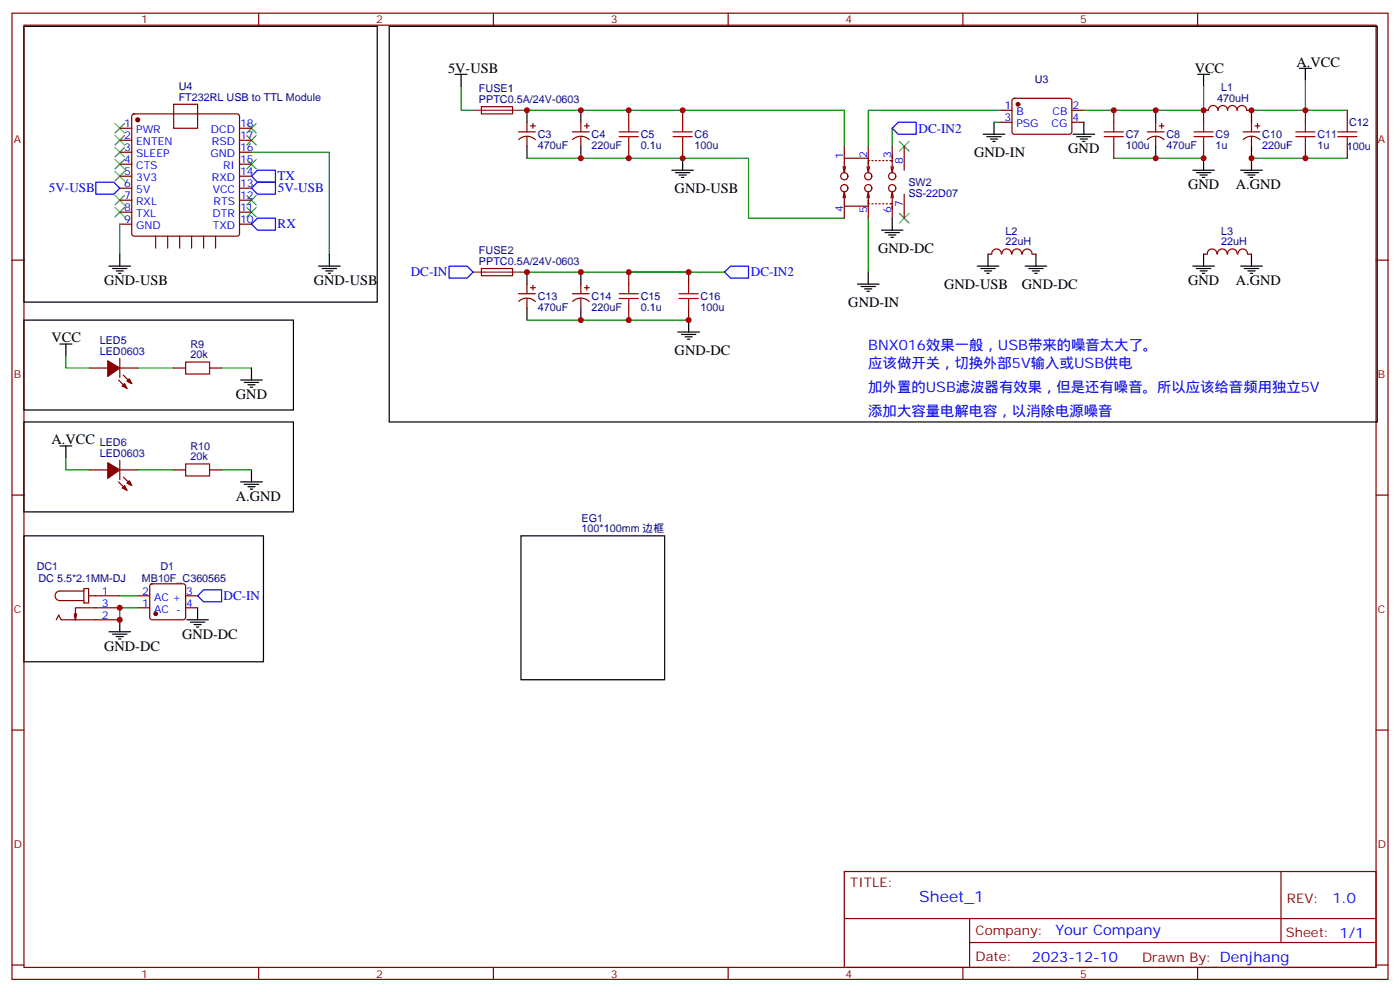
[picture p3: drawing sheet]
<svg xmlns="http://www.w3.org/2000/svg" width="412mm" height="292mm" viewBox="0 0 412 292" stroke-linecap="round" stroke-linejoin="round" font-family="sans-serif">
<g fill="none" stroke="#870000" stroke-width=".35">
<path d="M3.5 3.9h405.4v284.3h-405.4zM7.1 7.4h398.2v277.3h-398.2zM76.2 3.9v3.5M145.3 3.9v3.5M214.5 3.9v3.5M283.6 3.9v3.5M352.8 3.9v3.5M35.3 37.7h3.5M39 33.7l.5-.2h30.3l.5 .2 .3 .5v34.6l-.3 .5-.5 .2h-30.3l-.5-.2-.2-.5v-34.6zM51.2 30.7h7v7h-7zM70.6 37.7h3.5M141.8 31.4h9.2v2.1h-9.1z"/>
<path d="M152.8 38.8h4.9M155.2 36v2.8M156.3 37h1.4M157 36.3v1.4M168.6 38.8h5M171.1 36v2.8M172.2 37h1.4M172.9 36.3v1.4M185.2 32.5v3.5M201.1 32.5v3.5M294.6 32.5h3.5M294.6 36h3.5"/>
<path d="M298.3 29.1l.5-.2 16.5 .1 .4 .6v9.5l-.7 .4-16.5-.1-.4-.6v-9.2zM315.7 32.5h3.6M315.7 36h3.6M328.1 32.5v3.5M338 38.8h4.9M340.4 36v2.8M341.5 37h1.4M342.2 36.3v1.4M366.2 38.8h4.9M368.7 32.5h-1.5a1.41 1.41 0 0 0-1.4-1.5 1.41 1.41 0 0 0-1.4 1.5 1.41 1.41 0 0 0-1.4-1.5 1.41 1.41 0 0 0-1.4 1.5 1.41 1.41 0 0 0-1.4-1.5 1.41 1.41 0 0 0-1.4 1.5 1.41 1.41 0 0 0-1.4-1.5 1.41 1.41 0 0 0-1.4 1.4l-1.5 .1v3.5M368.7 36v2.8M369.7 37h1.4"/>
<path d="M370.4 36.3v1.4M384.5 32.5v3.5M396.9 32.5v3.5M35.3 41.3h3.5M35.3 44.8h3.5M35.3 48.3h3.5M35.3 51.9h3.5M35.3 55.4h3.5M35.3 58.9h3.5M70.6 41.3h3.5M70.6 44.8h3.5M70.6 48.3h3.5"/>
<path d="M70.6 51.9h3.5M70.6 55.4h3.5M70.6 58.9h3.5M152.8 41.1a3.5 3.5 0 0 1 4.9 0M155.2 40.2v2.8M168.7 41.1a3.5 3.5 0 0 1 4.9 0M171.1 40.2v2.8M185.2 43v3.6M201.1 43v3.6M248.4 49l.3 1.8M248.7 56.4v4.3h7.1M248.7 43v3.6"/>
<path d="M248.7 56.4l.4 1.8M248.7 56.4l-.3 1.8M249.1 49l-.4 1.8M255.4 49l.4 1.8 .3-1.8M255.4 58.2l.4-1.8 .3 1.8M255.8 46.6h-7.1v4.2M255.8 57.2v2.8h.3M255.8 43v5.3M255.8 58.9v5.3M256.1 47.3h-.3v2.8M256.8 47.3h.4M256.8 60h.4"/>
<path d="M257.9 47.3h.3M257.9 60h.3M258.9 47.3h.4M258.9 60h.4M260 47.3h.3M260 60h.3M261.1 47.3h.3M261.1 60h.3M262.1 47.3h.7v2.8M262.5 49l.3 1.8 .4-1.8M262.5 58.2l.3-1.8 .4 1.8M262.8 57.2v2.8h-.7"/>
<path d="M262.8 43v4.4M262.8 59.8v4.4M266.3 43v7.1M266.3 57.2v7M328.1 43v3.6M338 41.1a3.5 3.5 0 0 1 4.9 0M340.4 40.2v2.8M354.5 43v3.6M366.2 41.1a3.5 3.5 0 0 1 4.9 0M368.7 40.2v2.8M384.5 43v3.6M396.9 43v3.6"/>
<path d="M3.5 76.6h3.6M35.3 62.4h3.5M35.3 66h3.5M45.9 69.5v3.5M49.4 69.5v3.5M52.9 69.5v3.5M56.4 69.5v3.5M60 69.5v3.5M63.5 69.5v3.5M70.6 62.4h3.5M70.6 66h3.5M141.8 79h9.2v2.1h-9.1z"/>
<path d="M248.7 60.7v3.5M291 74.8h1.1M292.1 74.8a1.41 1.41 0 0 1 1.4-1.5 1.41 1.41 0 0 1 1.5 1.5M295.1 74.8a1.41 1.41 0 0 1 1.4-1.5 1.41 1.41 0 0 1 1.4 1.5M298.1 74.8a1.41 1.41 0 0 1 1.4-1.5 1.41 1.41 0 0 1 1.4 1.5M301.2 74.8a1.41 1.41 0 0 1 1.4-1.5 1.41 1.41 0 0 1 1.4 1.5M304.1 74.8h1.1M354.5 74.8h1.1M355.6 74.8a1.41 1.41 0 0 1 1.4-1.5 1.41 1.41 0 0 1 1.5 1.5M358.6 74.8a1.41 1.41 0 0 1 1.4-1.5 1.41 1.41 0 0 1 1.4 1.5M361.6 74.8a1.41 1.41 0 0 1 1.4-1.5 1.41 1.41 0 0 1 1.4 1.5M364.7 74.8a1.41 1.41 0 0 1 1.4-1.5 1.41 1.41 0 0 1 1.4 1.5"/>
<path d="M367.6 74.8h1.1M405.3 76.6h3.6M152.8 86.4h4.9M152.8 88.7a3.5 3.5 0 0 1 4.9 0M155.2 83.6v2.8M155.2 87.8v2.9M156.3 84.7h1.4M157 84v1.4M168.6 86.4h5M168.7 88.7a3.5 3.5 0 0 1 4.9 0M171.1 83.6v2.8M171.1 87.8v2.9"/>
<path d="M172.2 84.7h1.4M172.9 84v1.4M185.2 80.1v3.5M185.2 90.7v3.5M202.8 80.1v3.5M202.8 90.7v3.5M26.5 108.3h5.2M34.9 111.8l2.5 2.5M35.3 105.5v5.6M35.3 108.3h5.3M36.3 110.4l2.5 2.5M51.2 108.3h3.5"/>
<path d="M61.7 108.3h3.6M26.5 138.3h5.2M35.3 135.5v5.6M35.3 138.3h5.3M51.2 138.3h3.5M61.7 138.3h3.6M3.5 145.7h3.6M34.9 141.8l2.5 2.5M36.3 140.4l2.5 2.5M405.3 145.7h3.6M24.7 173.2h1.4v4.2h-1.4zM24.7 173.9h-7.1a1.41 1.41 0 0 0-1.4 1.4 1.41 1.41 0 0 0 1.4 1.4h7.1"/>
<path d="M26.1 175.3h9.2M35.3 178.9h-13.1v3.5l-.3-1.8M40.6 178.9h3.5M40.6 175.3h3.5M44.3 172l.5-.2h9.2l.5 .2 .2 .5v9.2l-.3 .5-.4 .2h-9.2l-.5-.2-.2-.5v-9.2zM54.7 178.9h3.5M54.7 175.3h3.5M16.6 182.4l.7-1.4 .7 1.4h17.3M22.6 180.6l-.4 1.8M3.5 214.8h3.6M405.3 214.8h3.6M248.7 256.5h156.6v28.2h-156.6z"/>
<path d="M377.3 256.5v20.9M248.7 270.3h156.5M285.6 277.4h119.6M285.6 270.3v14.1M3.5 284h3.6M76.2 284.7v3.5M145.3 284.7v3.5M214.5 284.7v3.5M283.6 284.7v3.5M352.8 284.7v3.5M405.3 284h3.6"/>
<circle cx="248.7" cy="51.9" r="1.06"/>
<circle cx="248.7" cy="55.4" r="1.06"/>
<circle cx="255.8" cy="55.4" r="1.06"/>
<circle cx="255.8" cy="51.9" r="1.06"/>
<circle cx="262.8" cy="55.4" r="1.06"/>
<circle cx="262.8" cy="51.9" r="1.06"/>
</g>
<g fill="none" stroke="#000" stroke-width=".35">
<path d="M7.1 7.8h104v81.1h-104zM114.7 7.8h291v116.4h-291zM134.1 21.9h3.5M135.8 21.9v3.5M155.2 32.5v3.5M171.1 32.5v3.5M289.6 39.5h6.4M292.8 36v3.5M316.1 39.5h6.3M319.3 36v3.5M340.4 32.5v3.5M352.8 21.9h3.5"/>
<path d="M354.5 21.9v3.5M368.7 32.5v3.5M382.8 20.1h3.5M384.5 20.1v3.5M155.2 43v3.6M171.1 43v3.6M197.9 50.1h6.4M199 50.8h4.2M200 51.5h2.1M200.7 52.2h.7M201.1 46.6v3.5M290.7 40.2h4.2"/>
<path d="M291.7 40.9h2.2M292.5 41.6h.7M317.1 40.2h4.3M318.2 40.9h2.1M318.9 41.6h.7M340.4 43v3.6M351.4 50.1h6.3M352.4 50.8h4.3M353.5 51.5h2.1M354.2 52.2h.7M354.5 46.6v3.5M365.5 50.1h6.3"/>
<path d="M366.5 50.8h4.3M367.6 51.5h2.1M368.3 52.2h.7M368.7 43v7.1M32.1 78.3h6.4M33.2 79h4.2M34.2 79.7h2.1M35.3 74.8v3.5M93.8 78.3h6.4M94.9 79h4.2M96 79.7h2.1M97 74.8v3.5"/>
<path d="M259.6 67.7h6.4M260.7 68.4h4.2M261.8 69.1h2.1M262.5 69.8h.7M262.8 64.2v3.5M287.9 78.3h6.3M288.9 79h4.3M290 79.7h2.1M291 74.8v3.5M302 78.3h6.3M303 79h4.3M304.1 79.7h2.1"/>
<path d="M305.2 74.8v3.5M351.4 78.3h6.3M352.4 79h4.3M353.5 79.7h2.1M354.5 74.8v3.5M365.5 78.3h6.3M366.5 79h4.3M367.6 79.7h2.1M368.7 74.8v3.5M7.1 94.2h79.3v26.4h-79.3zM34.9 80.4h.7M96.7 80.4h.7"/>
<path d="M155.2 80.1v3.5M155.2 90.7v3.5M171.1 80.1v3.5M171.1 90.7v3.5M199.7 97.7h6.3M200.7 98.4h4.3M201.8 99.1h2.1M202.5 99.8h.7M202.8 94.2v3.5M252.6 83.6h6.3M253.6 84.3h4.3M254.7 85h2.1"/>
<path d="M255.4 85.7h.7M255.8 80.1v3.5M290.7 80.4h.7M304.8 80.4h.7M354.2 80.4h.7M368.3 80.4h.7M17.6 101.2h3.6M19.4 101.2v3.6M70.9 111.8h6.4M72 112.5h4.2M73 113.2h2.1M73.7 113.9h.7"/>
<path d="M74.1 108.3v3.5M7.1 124.2h79.3v26.4h-79.3zM17.6 131.2h3.6M19.4 131.2v3.6M74.1 138.3v3.5M7.1 157.7h70.5v37h-70.5zM70.9 141.8h6.4M72 142.5h4.2M73 143.2h2.1M73.7 143.9h.7M153.5 157.7h42.3v42.3h-42.3zM58.2 178.9v3.5"/>
<path d="M32.1 185.9h6.4M33.2 186.6h4.2M34.2 187.3h2.1M34.9 188h.7M35.3 182.4v3.5M55 182.4h6.4M56.1 183.1h4.2M57.1 183.8h2.2M57.9 184.5h.7"/>
</g>
<g fill="none" stroke="#008700" stroke-width=".35">
<path d="M135.8 25.4v7.1h3.5M153.5 32.5h95.2v10.5M262.8 37.7v5.3M292.8 36h1.8M294.6 32.5h-38.8v10.5M354.5 25.4v7.1h-35.2M384.5 23.6v8.9h-15.8M384.5 32.5h12.4M74.1 44.8h22.9v30M155.2 46.6h65.3v17.6h28.2M328.1 46.6h26.4M368.7 46.6h28.2"/>
<path d="M35.3 66v8.8M255.8 64.2v15.9M153.5 80.1h59.9M155.2 94.2h47.6M19.4 104.8v3.5h7.1M40.6 108.3h10.6M65.3 108.3h8.8M19.4 134.8v3.5h7.1M40.6 138.3h10.6M65.3 138.3h8.8M35.3 175.3h5.3M40.6 178.9h-5.3v3.5"/>
</g>
<path d="M264.6 36h5.3v3.5h-5.3l-1.8-1.8zM28.2 53.6h5.3l1.8 1.8-1.8 1.8h-5.3zM74.1 51.9l1.7-1.8h5.3v3.5h-5.3zM75.8 53.6h5.3v3.6h-5.3l-1.7-1.8zM74.1 66l1.7-1.8h5.3v3.5h-5.3zM132.3 78.3h5.3l1.7 1.8-1.7 1.7h-5.3zM213.4 80.1l1.8-1.8h5.3v3.5h-5.3zM58.2 175.3l1.8-1.7h5.3v3.5h-5.3z" fill="none" stroke="#00f" stroke-width=".35"/>
<g fill="#870000" stroke="#870000" stroke-width=".35">
<path d="M31.7 106.2l3.6 2.1-3.6 2.5z"/>
<path d="M36 113.6l.7-.7 .7 1.4z"/>
<path d="M38.1 111.5l.7 1.4-1.4-.7z"/>
<path d="M31.7 136.2l3.6 2.1-3.6 2.5z"/>
<path d="M36 143.6l.7-.7 .7 1.4z"/>
<path d="M37.4 142.2l.7-.7 .7 1.4z"/>
<circle cx="45.9" cy="180.6" r=".53"/>
<circle cx="40.6" cy="35.3" r=".53"/>
<circle cx="299.9" cy="30.7" r=".53"/>
</g>
<g fill="none" stroke="#3c3" stroke-width=".35">
<path d="M33.9 36.3l2.8 2.9M33.9 39.9l2.8 2.8M36.7 36.3l-2.8 2.9M36.7 39.9l-2.8 2.8M72.7 36.3l2.8 2.9M72.7 39.9l2.8 2.8M75.5 36.3l-2.8 2.9M75.5 39.9l-2.8 2.8M33.9 43.4l2.8 2.8M33.9 46.9l2.8 2.8M33.9 50.4l2.8 2.9M33.9 57.5l2.8 2.8"/>
<path d="M36.7 43.4l-2.8 2.8M36.7 46.9l-2.8 2.8M36.7 50.4l-2.8 2.9M36.7 57.5l-2.8 2.8M72.7 46.9l2.8 2.8M72.7 57.5l2.8 2.8M75.5 46.9l-2.8 2.8M75.5 57.5l-2.8 2.8M264.9 41.6l2.9 2.8M267.8 41.6l-2.9 2.8M33.9 61l2.8 2.9M36.7 61l-2.8 2.9"/>
<path d="M72.7 61l2.8 2.9M75.5 61l-2.8 2.9M264.9 62.8l2.9 2.8M267.8 62.8l-2.9 2.8"/>
</g>
<path d="M139.3 32.5h14.2M139.3 80.1h14.2" fill="none" stroke="#8c2424" stroke-width=".35"/>
<g fill="none" stroke="#a10000" stroke-width=".35">
<path d="M182.4 38.8h5.6M185.2 36v2.8M198.3 38.8h5.6M201.1 36v2.8M325.3 38.8h5.6M328.1 36v2.8M351.7 38.8h5.7M354.5 36v2.8M381.7 38.8h5.6M384.5 36v2.8M394.1 38.8h5.6M396.9 36v2.8"/>
<path d="M182.4 40.2h5.6M185.2 40.2v2.8M198.3 40.2h5.6M201.1 40.2v2.8M325.3 40.2h5.6M328.1 40.2v2.8M351.7 40.2h5.7M354.5 40.2v2.8M381.7 40.2h5.6M384.5 40.2v2.8M394.1 40.2h5.6M396.9 40.2v2.8"/>
<path d="M182.4 87.8h5.6M182.4 86.4h5.6M185.2 83.6v2.8M185.2 87.8v2.9M200 87.8h5.7M200 86.4h5.7M202.8 83.6v2.8M202.8 87.8v2.9M54.7 106.5h7v3.6h-7zM54.7 136.5h7v3.6h-7z"/>
</g>
<g fill="#c00">
<circle cx="171.1" cy="32.5" r=".88"/>
<circle cx="155.2" cy="32.5" r=".88"/>
<circle cx="201.1" cy="32.5" r=".88"/>
<circle cx="185.2" cy="32.5" r=".88"/>
<circle cx="384.5" cy="46.6" r=".88"/>
<circle cx="368.7" cy="46.6" r=".88"/>
<circle cx="384.5" cy="32.5" r=".88"/>
<circle cx="368.7" cy="32.5" r=".88"/>
<circle cx="340.4" cy="46.6" r=".88"/>
<circle cx="340.4" cy="32.5" r=".88"/>
<circle cx="328.1" cy="32.5" r=".88"/>
<circle cx="354.5" cy="46.6" r=".88"/>
<circle cx="171.1" cy="94.2" r=".88"/>
<circle cx="185.2" cy="94.2" r=".88"/>
<circle cx="171.1" cy="80.1" r=".88"/>
<circle cx="155.2" cy="80.1" r=".88"/>
<circle cx="171.1" cy="46.6" r=".88"/>
<circle cx="185.2" cy="46.6" r=".88"/>
<circle cx="202.8" cy="94.2" r=".88"/>
<circle cx="201.1" cy="46.6" r=".88"/>
<circle cx="202.8" cy="80.1" r=".88"/>
<circle cx="185.2" cy="80.1" r=".88"/>
<circle cx="354.5" cy="32.5" r=".88"/>
<circle cx="35.3" cy="182.4" r=".88"/>
<circle cx="35.3" cy="178.9" r=".88"/>
</g>
<text font-size="4.6" fill="#00f" x="270.8" y="265.5">Sheet_1</text>
<g font-size="4.2">
<text x="132" y="21.5">5V-USB</text>
<text x="351.9" y="21.5">VCC</text>
<text x="381.9" y="19.8">A.VCC</text>
<text x="286.9" y="46.3">GND-IN</text>
<text x="314.7" y="45.2">GND</text>
<text x="198.7" y="56.8">GND-USB</text>
<text x="350" y="55.7">GND</text>
<text x="364.1" y="55.7">A.GND</text>
<text x="258.7" y="74.5">GND-DC</text>
<text x="30.7" y="84">GND-USB</text>
<text x="92.4" y="84">GND-USB</text>
<text x="350" y="84">GND</text>
<text x="364.1" y="84">A.GND</text>
<text x="278.1" y="85">GND-USB</text>
<text x="301" y="85">GND-DC</text>
<text x="249.9" y="90.4">GND-IN</text>
<text x="15.2" y="100.5">VCC</text>
<text x="198.7" y="104.4">GND-DC</text>
<text x="69.5" y="117.5">GND</text>
<text x="15.2" y="130.5">A.VCC</text>
<text x="69.5" y="147.5">A.GND</text>
<text x="30.7" y="191.6">GND-DC</text>
<text x="53.6" y="188">GND-DC</text>
</g>
<g font-size="4.2" fill="#00f">
<text x="255.8" y="103">BNX016效果一般，USB带来的噪音太大了。</text>
<text x="255.8" y="108.3">应该做开关，切换外部5V输入或USB供电</text>
<text x="255.8" y="115.4">加外置的USB滤波器有效果，但是还有噪音。所以应该给音频用独立5V</text>
<text x="255.8" y="122.4">添加大容量电解电容，以消除电源噪音</text>
<text x="392.5" y="265.7">1.0</text>
<text x="310.9" y="275.3">Your Company</text>
<text x="304" y="283.1">2023-12-10</text>
</g>
<g font-size="3.9" fill="#00f">
<text x="270.6" y="39">DC-IN2</text>
<text x="81.8" y="53.1">TX</text>
<text x="14.4" y="56.6">5V-USB</text>
<text x="81.8" y="56.6">5V-USB</text>
<text x="81.8" y="67.2">RX</text>
<text x="121" y="81.3">DC-IN</text>
<text x="221.2" y="81.3">DC-IN2</text>
<text x="65.9" y="176.5">DC-IN</text>
</g>
<g font-size="3.9" fill="#800">
<text x="250.5" y="261.1">TITLE:</text>
<text x="379.1" y="265.7">REV:</text>
<text x="287.4" y="275.3">Company:</text>
<text x="378.7" y="275.9">Sheet: 1/1</text>
<text x="287.4" y="282.9">Date:</text>
<text x="336.4" y="283">Drawn By: Denjhang</text>
</g>
<g font-size="3.2" fill="#800">
<text x="41.6" y="6.9">1</text>
<text x="110.8" y="6.9">2</text>
<text x="179.9" y="6.9">3</text>
<text x="249.1" y="6.9">4</text>
<text x="318.2" y="6.9">5</text>
<text x="4.1" y="42">A</text>
<text x="405.9" y="42">A</text>
<text x="4.1" y="111.1">B</text>
<text x="405.9" y="111.1">B</text>
<text x="4.1" y="180.3">C</text>
<text x="405.9" y="180.3">C</text>
<text x="4.1" y="249.4">D</text>
<text x="405.9" y="249.4">D</text>
<text x="41.6" y="287.7">1</text>
<text x="110.8" y="287.7">2</text>
<text x="179.9" y="287.7">3</text>
<text x="249.1" y="287.7">4</text>
<text x="318.2" y="287.7">5</text>
</g>
<g font-size="3.2" fill="#000080">
<text x="52.6" y="29.6">FT232RL USB to TTL Module</text>
<text x="52.6" y="26.5">U4</text>
<text x="141.1" y="27.1">FUSE1</text>
<text x="304.8" y="24.5">U3</text>
<text x="359.8" y="26.8">L1</text>
<text x="141.1" y="30.3">PPTC0.5A/24V-0603</text>
<text x="358.5" y="30.1">470uH</text>
<text x="158.4" y="40.6">C3</text>
<text x="174.3" y="40.6">C4</text>
<text x="188.7" y="40.6">C5</text>
<text x="204.6" y="40.6">C6</text>
<text x="331.6" y="40.6">C7</text>
<text x="343.6" y="40.6">C8</text>
<text x="358.1" y="40.6">C9</text>
<text x="371.8" y="40.6">C10</text>
<text x="388.1" y="40.6">C11</text>
<text x="397.4" y="37.1">C12</text>
<text x="158.4" y="43.8">470uF</text>
<text x="174.3" y="43.8">220uF</text>
<text x="188.7" y="43.8">0.1u</text>
<text x="204.6" y="43.9">100u</text>
<text x="331.6" y="43.9">100u</text>
<text x="343.6" y="43.8">470uF</text>
<text x="358.1" y="43.8">1u</text>
<text x="371.8" y="43.8">220uF</text>
<text x="388.1" y="43.8">1u</text>
<text x="396.7" y="44.2">100u</text>
<text x="267.6" y="57.9">SS-22D07</text>
<text x="267.6" y="54.8">SW2</text>
<text x="296.2" y="69.2">L2</text>
<text x="359.7" y="69.2">L3</text>
<text x="141.1" y="78">PPTC0.5A/24V-0603</text>
<text x="141.1" y="74.8">FUSE2</text>
<text x="296.2" y="72.2">22uH</text>
<text x="359.7" y="72.2">22uH</text>
<text x="158.4" y="88.3">C13</text>
<text x="174.3" y="88.3">C14</text>
<text x="188.7" y="88.3">C15</text>
<text x="206.4" y="88.3">C16</text>
<text x="158.4" y="91.4">470uF</text>
<text x="174.3" y="91.4">220uF</text>
<text x="188.7" y="91.4">0.1u</text>
<text x="206.4" y="91.5">100u</text>
<text x="29.4" y="101.3">LED5</text>
<text x="29.4" y="104.4">LED0603</text>
<text x="56.1" y="105.5">20k</text>
<text x="56.1" y="102.3">R9</text>
<text x="29.4" y="131.2">LED6</text>
<text x="29.4" y="134.4">LED0603</text>
<text x="56.1" y="135.5">20k</text>
<text x="56.1" y="132.3">R10</text>
<text x="171.3" y="153.7">EG1</text>
<text x="171.3" y="156.6">100*100mm 边框</text>
<text x="10.8" y="167.7">DC1</text>
<text x="47.3" y="167.7">D1</text>
<text x="11.3" y="171.2">DC 5.5*2.1MM-DJ</text>
<text x="41.8" y="171.2">MB10F_C360565</text>
</g>
<g font-size="3.2" fill="#00f">
<text x="295.9" y="32.1">1</text>
<text x="295.9" y="35.6">3</text>
<text x="299.4" y="33.9">B</text>
<text x="310" y="33.9">CB</text>
<text x="315.9" y="35.6">4</text>
<text x="315.9" y="32.1">2</text>
<text x="36.6" y="40.9">2</text>
<text x="36.6" y="37.4">1</text>
<text x="40.1" y="39.2">PWR</text>
<text x="62.1" y="39.2">DCD</text>
<text x="70.7" y="37.4">18</text>
<text x="70.7" y="40.9">17</text>
<text x="299.4" y="37.4">PSG</text>
<text x="309.8" y="37.4">CG</text>
<text x="36.6" y="48">4</text>
<text x="36.6" y="44.4">3</text>
<text x="40.1" y="46.2">SLEEP</text>
<text x="40.1" y="42.7">ENTEN</text>
<text x="62" y="46.2">GND</text>
<text x="62.4" y="42.7">RSD</text>
<text x="70.7" y="44.4">16</text>
<text x="70.7" y="48">15</text>
<text x="248.4" y="46.9" transform="rotate(-90 248.4 46.9)">1</text>
<text x="255.4" y="46.6" transform="rotate(-90 255.4 46.6)">2</text>
<text x="262.5" y="46.6" transform="rotate(-90 262.5 46.6)">3</text>
<text x="36.6" y="51.5">5</text>
<text x="40.1" y="53.3">3V3</text>
<text x="40.1" y="49.7">CTS</text>
<text x="62.4" y="53.3">RXD</text>
<text x="65.7" y="49.7">RI</text>
<text x="70.7" y="51.5">14</text>
<text x="266" y="48.3" transform="rotate(-90 266 48.3)">8</text>
<text x="36.6" y="58.6">7</text>
<text x="36.6" y="55">6</text>
<text x="40.1" y="56.8">5V</text>
<text x="62.6" y="56.8">VCC</text>
<text x="70.7" y="55">13</text>
<text x="70.7" y="58.6">12</text>
<text x="36.6" y="65.6">9</text>
<text x="36.6" y="62.1">8</text>
<text x="40.1" y="63.9">TXL</text>
<text x="40.1" y="60.3">RXL</text>
<text x="62.6" y="63.9">DTR</text>
<text x="62.9" y="60.3">RTS</text>
<text x="70.7" y="62.1">11</text>
<text x="70.7" y="65.6">10</text>
<text x="248.4" y="62.3" transform="rotate(-90 248.4 62.3)">4</text>
<text x="255.4" y="62.7" transform="rotate(-90 255.4 62.7)">5</text>
<text x="262.5" y="62.7" transform="rotate(-90 262.5 62.7)">6</text>
<text x="266" y="60.9" transform="rotate(-90 266 60.9)">7</text>
<text x="40.1" y="67.4">GND</text>
<text x="62.7" y="67.4">TXD</text>
<text x="30" y="175">1</text>
<text x="30" y="178.5">3</text>
<text x="41.9" y="178.5">1</text>
<text x="41.9" y="175">2</text>
<text x="45.4" y="176.7">AC +</text>
<text x="54.9" y="175">3</text>
<text x="54.9" y="178.5">4</text>
<text x="30" y="182">2</text>
<text x="45.4" y="180.3">AC -</text>
</g>
</svg>
